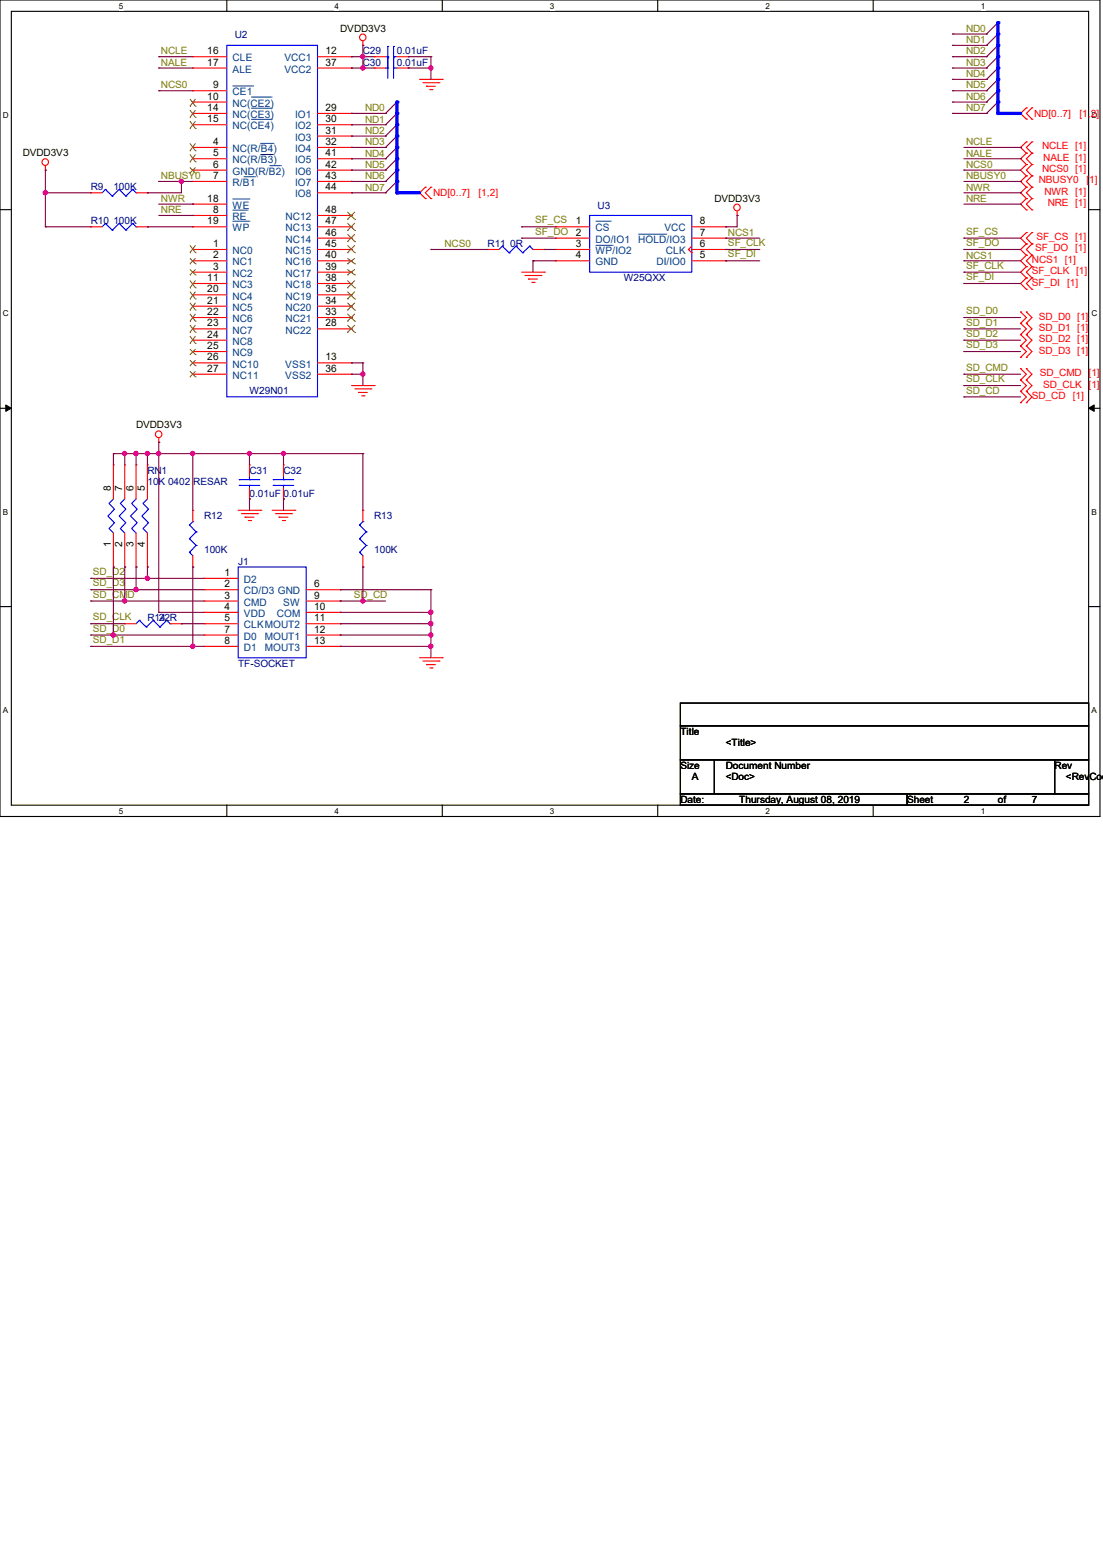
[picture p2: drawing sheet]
<svg xmlns="http://www.w3.org/2000/svg" width="210mm" height="297mm" viewBox="0 0 210 297" stroke-linecap="round" stroke-linejoin="round" font-family="sans-serif">
<path d="M0 0h209.4v155.4h-209.4zM2.2 2.2h205.1v151.1h-205.1z" fill="none" stroke="#000" stroke-width=".21"/>
<g fill="#fff">
<path d="M22.6 .3h.9v1.7h-.9z"/>
<path d="M22.6 153.5h.9v1.8h-.9z"/>
</g>
<path d="M43.2 0v2.2M43.2 153.3v2.1" fill="none" stroke="#000" stroke-width=".21"/>
<g fill="#fff">
<path d="M63.7 .3h.8v1.7h-.8z"/>
<path d="M63.7 153.5h.8v1.8h-.8z"/>
</g>
<path d="M84.2 0v2.2M84.2 153.3v2.1" fill="none" stroke="#000" stroke-width=".21"/>
<g fill="#fff">
<path d="M104.7 .3h.8v1.7h-.8z"/>
<path d="M104.7 153.5h.8v1.8h-.8z"/>
</g>
<path d="M125.2 0v2.2M125.2 153.3v2.1" fill="none" stroke="#000" stroke-width=".21"/>
<g fill="#fff">
<path d="M145.7 .3h.9v1.7h-.9z"/>
<path d="M145.7 153.5h.9v1.8h-.9z"/>
</g>
<path d="M166.2 0v2.2M166.2 153.3v2.1" fill="none" stroke="#000" stroke-width=".21"/>
<g fill="#fff">
<path d="M186.7 .3h.9v1.7h-.9z"/>
<path d="M186.7 153.5h.9v1.8h-.9z"/>
<path d="M.6 21h1.1v1.8h-1.1z"/>
<path d="M207.8 21h1.1v1.8h-1.1z"/>
<path d="M.6 58.8h1.1v1.7h-1.1z"/>
<path d="M207.8 58.8h1.1v1.7h-1.1z"/>
</g>
<path d="M0 39.9h2.2M207.3 39.9h2.1" fill="none" stroke="#000" stroke-width=".21"/>
<g fill="#fff">
<path d="M.6 96.6h1v1.7h-1z"/>
<path d="M207.8 96.6h1v1.7h-1z"/>
</g>
<path d="M0 77.7h2.2M207.3 77.7h2.1" fill="none" stroke="#000" stroke-width=".21"/>
<path d="M1.1 77.1l1.1 .6-1.1 .6zM207.3 77.7l1-.6v1.2z" fill="#000" stroke="#000" stroke-width=".19"/>
<g fill="#fff">
<path d="M.6 134.4h.9v1.7h-.9z"/>
<path d="M207.8 134.4h1v1.7h-1z"/>
</g>
<path d="M0 115.5h2.2M207.3 115.5h2.1M129.5 133.9h77.8v4.3h-77.8zM129.5 138.2h77.8v6.5h-77.8zM129.5 144.7h6.5v6.4h-6.5zM129.5 151.1h43.2v2.2h-43.2zM136 144.7h64.8v6.4h-64.8zM172.7 151.1h34.6v2.2h-34.6zM200.8 144.7h6.5v6.4h-6.5z" fill="none" stroke="#000" stroke-width=".21"/>
<g fill="none" stroke="#f00" stroke-width=".21">
<path d="M36.7 10.8h.1M36.7 13h.1M36.7 17.3h.1M36.7 19.4h.1M36.7 10.8h6.5M36.7 13h6.5M36.7 17.3h6.5M36.7 19.4h6.5M60.5 10.8h6.4M60.5 13h6.4M66.9 10.8h.1M66.9 13h.1"/>
<path d="M69.1 8.6h.1M69.1 7.8v.8M71.2 13h.1M71.2 10.8h.1M71.2 10.8h2.2M71.2 13h2.2M75.6 10.8h2.1M75.6 13h2.1M77.7 13h.1M77.7 10.8h.1M79.9 15.1h4.3M80.5 15.7h3.1"/>
<path d="M81.2 16.4h.1M81.2 16.4h1.7M81.8 17.1h.5M82.3 17.1h.1M83.6 15.7h.1M84.2 15.1h.1M8.6 32.4h.1M8.6 31.5v.9M17.3 36.7h.1M17.3 36.7h2.1M25.9 36.7h2.2M28.1 36.7h.1"/>
<path d="M36.7 21.6h.1M36.7 23.7h.1M36.7 28.1h.1M36.7 30.2h.1M36.7 32.4h.1M36.7 34.5h.1M36.7 38.9h.1M36.7 21.6h6.5M36.7 23.7h6.5M36.7 28.1h6.5M36.7 30.2h6.5M36.7 32.4h6.5"/>
<path d="M36.7 34.5h6.5M36.7 38.9h6.5M60.5 21.6h6.4M60.5 23.7h6.4M60.5 28.1h6.4M60.5 30.2h6.4M60.5 32.4h6.4M60.5 34.5h6.4M60.5 25.9h6.4M60.5 36.7h6.4M66.9 21.6h.1M66.9 23.7h.1"/>
<path d="M66.9 25.9h.1M66.9 28.1h.1M66.9 30.2h.1M66.9 32.4h.1M66.9 34.5h.1M66.9 36.7h.1M81 35.6h.1M81 37.8h.1M81 35.6l-1.1 1.1 1.1 1.1M82 37.8h.1M82 35.6h.1M82 35.6l-1 1.1 1 1.1"/>
<path d="M195.4 20.5h.1M195.4 22.7h.1M195.4 29.2h.1M195.4 27h.1M195.4 31.3h.1M195.4 33.5h.1M195.4 35.6h.1M195.4 37.8h.1M195.4 40h.1M195.4 20.5l-1.1 1.1 1.1 1.1M195.4 27l-1.1 1.1 1.1 1.1M195.4 29.2l-1.1 1 1.1 1.1"/>
<path d="M195.4 31.3l-1.1 1.1 1.1 1.1M195.4 33.5l-1.1 1 1.1 1.1M195.4 35.6l-1.1 1.1 1.1 1.1M195.4 37.8l-1.1 1.1 1.1 1.1M196.5 22.7h.1M196.5 20.5h.1M196.5 27h.1M196.5 29.2h.1M196.5 31.3h.1M196.5 33.5h.1M196.5 35.6h.1M196.5 37.8h.1"/>
<path d="M196.5 40h.1M196.5 20.5l-1.1 1.1 1.1 1.1M196.5 27l-1.1 1.1 1.1 1.1M196.5 29.2l-1.1 1 1.1 1.1M196.5 31.3l-1.1 1.1 1.1 1.1M196.5 33.5l-1.1 1 1.1 1.1M196.5 35.6l-1.1 1.1 1.1 1.1M196.5 37.8l-1.1 1.1 1.1 1.1M17.3 43.2h.1M17.3 43.2h2.1M25.9 43.2h2.2M28.1 43.2h.1"/>
<path d="M36.7 41h.1M36.7 43.2h.1M36.7 47.5h.1M36.7 49.7h.1M36.7 51.8h.1M36.7 54h.1M36.7 56.1h.1M36.7 58.3h.1M36.7 51.8h6.5M36.7 41h6.5M36.7 43.2h6.5M36.7 47.5h6.5"/>
<path d="M36.7 49.7h6.5M36.7 54h6.5M36.7 56.1h6.5M36.7 58.3h6.5M60.5 51.8h6.4M60.5 41h6.4M60.5 43.2h6.4M60.5 47.5h6.4M60.5 49.7h6.4M60.5 54h6.4M60.5 56.1h6.4M60.5 58.3h6.4"/>
<path d="M60.5 45.3h6.4M66.9 41h.1M66.9 43.2h.1M66.9 45.3h.1M66.9 47.5h.1M66.9 49.7h.1M66.9 51.8h.1M66.9 54h.1M66.9 56.1h.1M66.9 58.3h.1M92.8 47.5h.1M92.8 47.5h2.2"/>
<path d="M99.3 51.8h4.3M99.9 52.5h3.1M100.6 53.1h.1M100.6 53.1h1.7M101.3 53.8h.4M101.5 47.5h2.1M101.7 53.8h.1M103 52.5h.1M103.6 51.8h.1M103.6 47.5h.1M105.8 43.2h.1M105.8 45.3h.1"/>
<path d="M105.8 47.5h.1M105.8 49.7h.1M105.8 43.2h6.5M105.8 47.5h6.5M105.8 49.7h6.5M105.8 45.3h6.5M131.1 47.5h.1M131.1 47.5l.6 .6M131.7 48.1h.1M131.7 43.2h6.5M131.7 47.5h6.5M131.7 49.7h6.5"/>
<path d="M131.7 45.3h6.5M131.7 46.9l-.6 .6M138.2 49.7h.1M138.2 47.5h.1M138.2 45.3h.1M138.2 43.2h.1M140.3 41h.1M140.3 40.2v.8M194.3 59.4h.1M194.3 59.4l1.1 1.1-1.1 1.1M195.4 46.4h.1M195.4 44.3h.1"/>
<path d="M195.4 48.6h.1M195.4 50.8h.1M195.4 52.9h.1M195.4 55.1h.1M195.4 59.4h.1M195.4 44.3l-1.1 1 1.1 1.1M195.4 46.4l-1.1 1.1 1.1 1.1M195.4 48.6l-1.1 1.1 1.1 1.1M195.4 50.8l-1.1 1 1.1 1.1M195.4 52.9l-1.1 1.1 1.1 1.1M195.4 59.4l1.1 1.1-1.1 1.1M196.5 44.3h.1"/>
<path d="M196.5 46.4h.1M196.5 48.6h.1M196.5 50.8h.1M196.5 52.9h.1M196.5 55.1h.1M196.5 44.3l-1.1 1 1.1 1.1M196.5 46.4l-1.1 1.1 1.1 1.1M196.5 48.6l-1.1 1.1 1.1 1.1M196.5 50.8l-1.1 1 1.1 1.1M196.5 52.9l-1.1 1.1 1.1 1.1M36.7 60.5h.1M36.7 62.6h.1"/>
<path d="M36.7 64.8h.1M36.7 66.9h.1M36.7 69.1h.1M36.7 71.2h.1M36.7 60.5h6.5M36.7 62.6h6.5M36.7 64.8h6.5M36.7 66.9h6.5M36.7 69.1h6.5M36.7 71.2h6.5M60.5 60.5h6.4M60.5 62.6h6.4"/>
<path d="M60.5 69.1h6.4M60.5 71.2h6.4M66.9 60.5h.1M66.9 62.6h.1M66.9 69.1h.1M66.9 71.2h.1M66.9 73.4h4.3M67.6 74h3M68.2 74.7h.1M68.2 74.7h1.7M68.9 75.4h.4M69.3 75.4h.1"/>
<path d="M70.6 74h.1M71.2 73.4h.1M194.3 63.7h.1M194.3 65.9h.1M194.3 68h.1M194.3 70.2h.1M194.3 72.3h.1M194.3 74.5h.1M194.3 61.6h.1M194.3 76.7h.1M194.3 63.7l1.1 1.1-1.1 1.1M194.3 65.9l1.1 1-1.1 1.1"/>
<path d="M194.3 70.2l1.1 1-1.1 1.1M194.3 72.3l1.1 1.1-1.1 1.1M194.3 61.6l1.1 1-1.1 1.1M194.3 74.5l1.1 1.1-1.1 1.1M195.4 63.7h.1M195.4 65.9h.1M195.4 68h.1M195.4 70.2h.1M195.4 72.3h.1M195.4 74.5h.1M195.4 61.6h.1M195.4 76.7h.1"/>
<path d="M195.4 63.7l1.1 1.1-1.1 1.1M195.4 65.9l1.1 1-1.1 1.1M195.4 70.2l1.1 1-1.1 1.1M195.4 72.3l1.1 1.1-1.1 1.1M195.4 61.6l1.1 1-1.1 1.1M195.4 74.5l1.1 1.1-1.1 1.1M21.6 88.5h.1M21.6 88.5v6.5M23.7 88.5h.1M23.7 88.5v6.5M25.9 88.5h.1M25.9 88.5v6.5"/>
<path d="M28.1 88.5h.1M28.1 88.5v6.5M30.2 84.2h.1M30.2 83.4v.8M36.7 97.2h.1M36.7 97.2v2.1M45.3 97.2h4.4M46 97.8h3M46.7 98.5h.1M46.7 98.5h1.6M47.3 99.1h.4M47.5 95h.1"/>
<path d="M47.5 88.5h.1M47.5 88.5v2.2M47.5 92.8v2.2M47.7 99.1h.1M49 97.8h.1M49.7 97.2h.1M51.8 97.2h4.3M52.5 97.8h3M53.1 98.5h.1M53.1 98.5h1.7M53.8 99.1h.4M54 95h.1"/>
<path d="M54 88.5h.1M54 88.5v2.2M54 92.8v2.2M54.2 99.1h.1M55.5 97.8h.1M56.1 97.2h.1M69.1 97.2h.1M69.1 97.2v2.1M21.6 107.9h.1M21.6 101.5v6.4M23.7 107.9h.1M23.7 118.7h.1"/>
<path d="M23.7 101.5v6.4M23.7 118.7h2.2M25.9 107.9h.1M25.9 101.5v6.4M28.1 107.9h.1M28.1 101.5v6.4M32.4 118.7h2.1M34.5 118.7h.1M36.7 107.9h.1M36.7 105.8v2.1M38.9 110.1h.1M38.9 112.3h.1"/>
<path d="M38.9 114.4h.1M38.9 116.6h.1M38.9 118.7h.1M38.9 118.7h6.4M38.9 110.1h6.4M38.9 112.3h6.4M38.9 114.4h6.4M38.9 116.6h6.4M58.3 118.7h6.5M58.3 112.3h6.5M58.3 114.4h6.5M58.3 116.6h6.5"/>
<path d="M64.8 112.3h.1M64.8 114.4h.1M64.8 116.6h.1M64.8 118.7h.1M69.1 107.9h.1M69.1 105.8v2.1M38.9 120.9h.1M38.9 123.1h.1M38.9 120.9h6.4M38.9 123.1h6.4M58.3 120.9h6.5M58.3 123.1h6.5"/>
<path d="M64.8 120.9h.1M64.8 123.1h.1M79.9 125.2h4.3M80.5 125.9h3.1M81.2 126.5h.1M81.2 126.5h1.7M81.8 127.2h.5M82.3 127.2h.1M83.6 125.9h.1M84.2 125.2h.1"/>
<circle cx="69.1" cy="7.1" r=".62"/>
<circle cx="8.6" cy="30.9" r=".62"/>
<circle cx="140.3" cy="39.5" r=".62"/>
<circle cx="30.2" cy="82.7" r=".62"/>
</g>
<g fill="none" stroke="#800040" stroke-width=".21">
<path d="M30.2 10.8h.1M30.2 13h.1M30.2 17.3h.1M30.2 10.8h6.5M30.2 13h6.5M30.2 17.3h6.5M66.9 10.8h.1M66.9 13h.1M66.9 10.8h4.3M66.9 13h4.3M69.1 8.6h.1M69.1 10.8h.1"/>
<path d="M69.1 13h.1M69.1 8.6v4.4M75.6 19.4l-2.2 2.2M77.7 10.8h.1M77.7 13h.1M77.7 10.8h4.3M77.7 13h4.3M82 10.8h.1M82 13h.1M82 10.8v4.3M187.8 6.5h.1M187.8 8.6h.1"/>
<path d="M187.8 10.8h.1M187.8 13h.1M187.8 15.1h.1M187.8 17.3h.1M187.8 19.4h.1M190 4.3l-2.2 2.2M190 6.5l-2.2 2.1M190 8.6l-2.2 2.2M190 10.8l-2.2 2.2M190 13l-2.2 2.1M190 15.1l-2.2 2.2M190 17.3l-2.2 2.1"/>
<path d="M190 19.4l-2.2 2.2M8.6 32.4h.1M8.6 36.7h.1M8.6 32.4v10.8M8.6 36.7h8.7M28.1 36.7h.1M30.2 34.5h.1M30.2 34.5h6.5M30.2 38.9h6.5M34.5 34.5h.1M34.5 34.5v2.2h-6.4M36.7 38.9h.1"/>
<path d="M73.4 21.6h.1M73.4 23.7h.1M73.4 25.9h.1M73.4 28.1h.1M73.4 30.2h.1M73.4 32.4h.1M73.4 34.5h.1M73.4 36.7h.1M75.6 21.6l-2.2 2.1M75.6 23.7l-2.2 2.2M75.6 25.9l-2.2 2.2M75.6 28.1l-2.2 2.1"/>
<path d="M75.6 30.2l-2.2 2.2M75.6 32.4l-2.2 2.1M75.6 34.5l-2.2 2.2M187.8 21.6h.1M8.6 43.2h.1M8.6 43.2h8.7M28.1 43.2h.1M28.1 43.2h8.6M30.2 41h6.5M36.7 41h.1"/>
</g>
<g fill="none" stroke="#00f" stroke-width=".21">
<path d="M43.2 8.6h17.3v67h-17.3zM73.4 13h.4M73.4 10.8h.4M73.8 13h.1M73.8 11h.1M73.8 10.8h.1M73.8 8.8h.1M73.8 8.8v6.1M74.9 11h.1M74.9 13h.1M74.9 8.8h.1M74.9 10.8h.1"/>
<path d="M74.9 13h.7M74.9 8.8v6.1M74.9 10.8h.7M20.1 36.1h.1M20.1 36.1l-.7 .6M20.1 36.1l1.3 1.2M21.4 37.3h.1M22.7 36.1h.1M22.7 36.1l-1.3 1.2M22.7 36.1l1.3 1.2M24 37.3h.1M25.3 36.1h.1"/>
<path d="M25.3 36.1l-1.3 1.2M25.3 36.1l.6 .6M25.9 36.7h.1M20.1 42.5h.1M20.1 42.5l-.7 .7M20.1 42.5l1.3 1.3M21.4 43.8h.1M22.7 42.5h.1M22.7 42.5l-1.3 1.3M22.7 42.5l1.3 1.3M24 43.8h.1M25.3 42.5h.1"/>
<path d="M25.3 42.5l-1.3 1.3M25.3 42.5l.6 .7M25.9 43.2h.1M95.6 46.9h.1M95.6 46.9l-.6 .6M95.6 46.9l1.3 1.2M96.9 48.1h.1M98.3 46.9h.1M98.3 46.9l-1.4 1.2M98.3 46.9l1.2 1.2M99.5 48.1h.1M100.8 46.9h.1"/>
<path d="M100.8 46.9l-1.3 1.2M100.8 46.9l.7 .6M101.5 47.5h.1M112.3 41h19.4v10.8h-19.4zM21.6 95l-.9 .8 1.1 1.1-1.3 1.4 1.3 1.2-1.1 1.1 .9 .9M23.7 95l-.8 .8 1.1 1.1-1.3 1.4 1.3 1.2-1.1 1.1 .8 .9M25.9 95l-.8 .8 1 1.1-1.3 1.4 1.3 1.2-1 1.1 .8 .9M28.1 95l-.9 .8 1.1 1.1-1.3 1.4 1.3 1.2-1.1 1.1 .9 .9M36.1 99.9h.1M36.1 99.9l1.2 1.4M36.7 99.3h.1M36.7 99.3l-.6 .6"/>
<path d="M45.6 91.3h.1M45.6 92.4h.1M45.6 91.3h3.8M45.6 92.4h3.8M47.5 92.4h.1M47.5 91.3h.1M47.5 90.7v.6M47.5 92.4v.4M52 91.3h.1M52 92.4h.1M52 91.3h3.9M52 92.4h3.9"/>
<path d="M54 92.4h.1M54 91.3h.1M54 90.7v.6M54 92.4v.4M68.5 99.9h.1M68.5 99.9l1.2 1.4M69.1 99.3h.1M69.1 99.3l-.6 .6M26.5 118.1h.1M26.5 118.1l-.6 .6M26.5 118.1l1.4 1.3M27.9 119.4h.1"/>
<path d="M29.2 118.1h.1M29.2 118.1l-1.3 1.3M29.2 118.1l1.2 1.3M30.4 119.4h.1M31.7 118.1h.1M31.7 118.1l-1.3 1.3M31.7 118.1l.7 .6M32.4 118.7h.1M36.1 105.2h.1M36.1 102.6h.1M36.1 105.2l.6 .6M36.1 102.6l1.2 1.2"/>
<path d="M37.3 103.8h.1M37.3 101.3h.1M37.3 103.8l-1.2 1.4M37.3 101.3l-1.2 1.3M45.3 107.9h13v17.3h-13zM68.5 105.2h.1M68.5 102.6h.1M68.5 105.2l.6 .6M68.5 102.6l1.2 1.2M69.7 103.8h.1M69.7 101.3h.1M69.7 103.8l-1.2 1.4"/>
<path d="M69.7 101.3l-1.2 1.3"/>
</g>
<g fill="none" stroke="#004080" stroke-width=".19">
<path d="M44.3 16.4h3.9M47.8 18.5h3.9M48.2 16.4h.1M51.7 18.5h.1M44.3 37.9h3.1M46.4 33.7h2.1M47.4 37.9h.1M47.8 20.6h3.9M47.8 22.7h3.9M48.5 33.7h.1M49.6 27.3h2.4M49.6 29.4h2.4"/>
<path d="M51.3 31.5h2.1M51.7 20.6h.1M51.7 22.7h.1M52 27.3h.1M52 29.4h.1M53.4 31.5h.1M44.3 40h2.8M44.3 42.1h3.1M47.1 40h.1M47.4 42.1h.1M113.4 42.1h2.8M113.4 46.7h3.2"/>
<path d="M116.2 42.1h.1M116.6 46.7h.1M121.5 44.6h5.3M126.8 44.6h.1"/>
</g>
<g fill="none" stroke="#804000" stroke-width=".19">
<path d="M36.2 18.8l1 1.4M37.2 18.8l-1 1.4M36.2 20.2h.1M36.2 22.4h.1M36.2 24.5h.1M36.2 28.7h.1M36.2 30.8h.1M36.2 32.9h.1M36.2 21l1 1.4M36.2 23.1l1 1.4M36.2 27.3l1 1.4M36.2 29.4l1 1.4"/>
<path d="M36.2 31.9l1 1M37.2 20.2h.1M37.2 22.4h.1M37.2 24.5h.1M37.2 28.7h.1M37.2 30.8h.1M37.2 32.9h.1M37.2 21l-1 1.4M37.2 23.1l-1 1.4M37.2 27.3l-1 1.4M37.2 29.4l-1 1.4M37.2 31.9l-1 1"/>
<path d="M36.2 48.1h.1M36.2 50.2h.1M36.2 52.3h.1M36.2 54.8h.1M36.2 56.9h.1M36.2 59.1h.1M36.2 46.7l1 1.4M36.2 49.2l1 1M36.2 51.3l1 1M36.2 53.4l1 1.4M36.2 55.5l1 1.4M36.2 57.6l1 1.5"/>
<path d="M36.2 59.8l1 1.4M37.2 48.1h.1M37.2 50.2h.1M37.2 52.3h.1M37.2 54.8h.1M37.2 56.9h.1M37.2 59.1h.1M37.2 46.7l-1 1.4M37.2 49.2l-1 1M37.2 51.3l-1 1M37.2 53.4l-1 1.4M37.2 55.5l-1 1.4"/>
<path d="M37.2 57.6l-1 1.5M37.2 59.8l-1 1.4M66.1 41.8h.1M66.1 43.9h.1M66.1 46h.1M66.1 48.1h.1M66.1 50.2h.1M66.1 52.3h.1M66.1 54.8h.1M66.1 56.9h.1M66.1 59.1h.1M66.1 40.4l1.5 1.4"/>
<path d="M66.1 42.5l1.5 1.4M66.1 44.6l1.5 1.4M66.1 46.7l1.5 1.4M66.1 49.2l1.5 1M66.1 51.3l1.5 1M66.1 53.4l1.5 1.4M66.1 55.5l1.5 1.4M66.1 57.6l1.5 1.5M66.1 59.8l1.5 1.4M67.6 41.8h.1M67.6 43.9h.1M67.6 46h.1"/>
<path d="M67.6 48.1h.1M67.6 50.2h.1M67.6 52.3h.1M67.6 54.8h.1M67.6 56.9h.1M67.6 59.1h.1M67.6 40.4l-1.5 1.4M67.6 42.5l-1.5 1.4M67.6 44.6l-1.5 1.4M67.6 46.7l-1.5 1.4M67.6 49.2l-1.5 1M67.6 51.3l-1.5 1"/>
<path d="M67.6 53.4l-1.5 1.4M67.6 55.5l-1.5 1.4M67.6 57.6l-1.5 1.5M67.6 59.8l-1.5 1.4M36.2 61.2h.1M36.2 63.3h.1M36.2 65.4h.1M36.2 67.5h.1M36.2 69.6h.1M36.2 71.8h.1M36.2 61.9l1 1.4M36.2 64l1 1.4"/>
<path d="M36.2 66.5l1 1M36.2 68.6l1 1M36.2 70.7l1 1.1M37.2 61.2h.1M37.2 63.3h.1M37.2 65.4h.1M37.2 67.5h.1M37.2 69.6h.1M37.2 71.8h.1M37.2 61.9l-1 1.4M37.2 64l-1 1.4M37.2 66.5l-1 1"/>
<path d="M37.2 68.6l-1 1M37.2 70.7l-1 1.1M66.1 61.2h.1M66.1 63.3h.1M66.1 61.9l1.5 1.4M67.6 61.2h.1M67.6 63.3h.1M67.6 61.9l-1.5 1.4"/>
</g>
<g fill="#f0f" stroke="#f0f" stroke-width=".21">
<circle cx="34.5" cy="34.5" r=".4"/>
<circle cx="8.6" cy="36.7" r=".4"/>
<circle cx="69.1" cy="10.8" r=".4"/>
<circle cx="69.1" cy="12.9" r=".4"/>
<circle cx="82" cy="12.9" r=".4"/>
</g>
<path d="M75.6 19.4v2.2" fill="none" stroke="#00f" stroke-width=".63"/>
<circle cx="75.6" cy="19.4" r=".32" fill="#00f"/>
<path d="M75.6 36.7h4.3" fill="none" stroke="#00f" stroke-width=".63"/>
<circle cx="75.6" cy="36.7" r=".32" fill="#00f"/>
<g fill="none" stroke="#800040" stroke-width=".21">
<path d="M66.9 21.6h.1M66.9 23.7h.1M66.9 25.9h.1M66.9 28.1h.1M66.9 30.2h.1M66.9 32.4h.1M66.9 34.5h.1M66.9 36.7h.1M66.9 21.6h6.5M66.9 23.7h6.5M66.9 25.9h6.5M66.9 28.1h6.5"/>
<path d="M66.9 30.2h6.5M66.9 32.4h6.5M66.9 34.5h6.5M66.9 36.7h6.5"/>
</g>
<path d="M75.6 21.6v2.1" fill="none" stroke="#00f" stroke-width=".63"/>
<circle cx="75.6" cy="21.6" r=".32" fill="#00f"/>
<path d="M75.6 23.7v2.2" fill="none" stroke="#00f" stroke-width=".63"/>
<circle cx="75.6" cy="23.7" r=".32" fill="#00f"/>
<path d="M75.6 25.9v2.2" fill="none" stroke="#00f" stroke-width=".63"/>
<circle cx="75.6" cy="25.9" r=".32" fill="#00f"/>
<path d="M75.6 28.1v2.1" fill="none" stroke="#00f" stroke-width=".63"/>
<circle cx="75.6" cy="28.1" r=".32" fill="#00f"/>
<path d="M75.6 30.2v2.2" fill="none" stroke="#00f" stroke-width=".63"/>
<circle cx="75.6" cy="30.2" r=".32" fill="#00f"/>
<path d="M75.6 32.4v2.1" fill="none" stroke="#00f" stroke-width=".63"/>
<circle cx="75.6" cy="32.4" r=".32" fill="#00f"/>
<path d="M75.6 34.5v2.2" fill="none" stroke="#00f" stroke-width=".63"/>
<circle cx="75.6" cy="34.5" r=".32" fill="#00f"/>
<g fill="none" stroke="#800040" stroke-width=".21">
<path d="M82 47.5h.1M82 47.5h10.8M99.3 43.2h.1M99.3 45.3h.1M99.3 43.2h6.5M99.3 45.3h6.5M101.5 49.7h.1M101.5 49.7h4.3M101.5 49.7v2.1M103.6 47.5h.1M103.6 47.5h2.2M138.2 45.3h.1"/>
<path d="M138.2 47.5h.1M138.2 49.7h.1M138.2 43.2h.1M138.2 47.5h6.5M138.2 45.3h6.5M138.2 49.7h6.5M140.3 41h.1M140.3 41v2.2h-2.1M66.9 71.2h.1M66.9 69.1h.1M66.9 71.2h2.2M66.9 69.1h2.2"/>
<path d="M69.1 69.1h.1M69.1 71.2h.1M69.1 69.1v4.3M21.6 86.4h.1M21.6 86.4v2.1M21.6 86.4h47.5M23.7 86.4h.1M23.7 86.4v2.1M25.9 86.4h.1M25.9 86.4v2.1M28.1 86.4h.1M28.1 86.4v2.1"/>
<path d="M30.2 84.2h.1M30.2 86.4h.1M30.2 84.2v32.4M36.7 86.4h.1M36.7 86.4v10.8M47.5 86.4h.1M47.5 95h.1M47.5 86.4v2.1M47.5 95v2.2M54 86.4h.1M54 95h.1M54 86.4v2.1"/>
<path d="M54 95v2.2M69.1 86.4h.1M69.1 86.4v10.8M17.3 110.1h.1M17.3 112.3h.1M17.3 114.4h.1M17.3 118.7h.1M17.3 110.1h21.6M17.3 112.3h21.6M17.3 114.4h21.6M17.3 118.7h6.4M21.6 107.9h.1"/>
<path d="M21.6 107.9v13M23.7 107.9h.1M23.7 114.4h.1M23.7 107.9v6.5M25.9 107.9h.1M25.9 112.3h.1M25.9 107.9v4.4M28.1 107.9h.1M28.1 110.1h.1M28.1 107.9v2.2M30.2 116.6h.1M30.2 116.6h8.7"/>
<path d="M34.5 118.7h.1M34.5 118.7h4.4M36.7 107.9h.1M36.7 107.9v15.2M64.8 114.4h.1M64.8 112.3h.1M64.8 118.7h.1M64.8 116.6h.1M64.8 112.3h17.2M64.8 114.4h8.6M64.8 118.7h17.2M64.8 116.6h17.2"/>
<path d="M69.1 107.9h.1M69.1 114.4h.1M69.1 107.9v6.5M82 112.3h.1M82 116.6h.1M82 118.7h.1M82 112.3v12.9M17.3 120.9h.1M17.3 123.1h.1M17.3 120.9h21.6M17.3 123.1h21.6M21.6 120.9h.1"/>
<path d="M36.7 123.1h.1M64.8 120.9h.1M64.8 123.1h.1M64.8 120.9h17.2M64.8 123.1h17.2M82 120.9h.1M82 123.1h.1"/>
</g>
<g fill="#f0f" stroke="#f0f" stroke-width=".21">
<circle cx="69.1" cy="71.2" r=".4"/>
<circle cx="28" cy="110.1" r=".4"/>
<circle cx="25.9" cy="112.2" r=".4"/>
<circle cx="23.7" cy="114.4" r=".4"/>
<circle cx="21.6" cy="120.9" r=".4"/>
<circle cx="36.7" cy="123" r=".4"/>
<circle cx="23.7" cy="86.3" r=".4"/>
<circle cx="25.9" cy="86.3" r=".4"/>
<circle cx="30.2" cy="86.3" r=".4"/>
<circle cx="28" cy="86.3" r=".4"/>
<circle cx="36.7" cy="86.3" r=".4"/>
<circle cx="69.1" cy="114.4" r=".4"/>
<circle cx="82" cy="118.7" r=".4"/>
<circle cx="82" cy="116.6" r=".4"/>
<circle cx="82" cy="120.9" r=".4"/>
<circle cx="82" cy="123" r=".4"/>
<circle cx="47.5" cy="86.3" r=".4"/>
<circle cx="54" cy="86.3" r=".4"/>
</g>
<path d="M190 4.3v2.2" fill="none" stroke="#00f" stroke-width=".63"/>
<circle cx="190" cy="4.3" r=".32" fill="#00f"/>
<path d="M181.4 6.5h.1M181.4 6.5h6.4" fill="none" stroke="#800040" stroke-width=".21"/>
<path d="M190 6.5v2.1" fill="none" stroke="#00f" stroke-width=".63"/>
<circle cx="190" cy="6.5" r=".32" fill="#00f"/>
<path d="M181.4 8.6h.1M181.4 8.6h6.4" fill="none" stroke="#800040" stroke-width=".21"/>
<path d="M190 8.6v2.2" fill="none" stroke="#00f" stroke-width=".63"/>
<circle cx="190" cy="8.6" r=".32" fill="#00f"/>
<path d="M181.4 10.8h.1M181.4 10.8h6.4" fill="none" stroke="#800040" stroke-width=".21"/>
<path d="M190 10.8v2.2" fill="none" stroke="#00f" stroke-width=".63"/>
<circle cx="190" cy="10.8" r=".32" fill="#00f"/>
<path d="M181.4 13h.1M181.4 13h6.4" fill="none" stroke="#800040" stroke-width=".21"/>
<path d="M190 13v2.1" fill="none" stroke="#00f" stroke-width=".63"/>
<circle cx="190" cy="13" r=".32" fill="#00f"/>
<path d="M181.4 15.1h.1M181.4 15.1h6.4" fill="none" stroke="#800040" stroke-width=".21"/>
<path d="M190 15.1v2.2" fill="none" stroke="#00f" stroke-width=".63"/>
<circle cx="190" cy="15.1" r=".32" fill="#00f"/>
<path d="M181.4 17.3h.1M181.4 17.3h6.4" fill="none" stroke="#800040" stroke-width=".21"/>
<path d="M190 17.3v2.1" fill="none" stroke="#00f" stroke-width=".63"/>
<circle cx="190" cy="17.3" r=".32" fill="#00f"/>
<path d="M181.4 19.4h.1M181.4 19.4h6.4" fill="none" stroke="#800040" stroke-width=".21"/>
<path d="M190 19.4v2.2" fill="none" stroke="#00f" stroke-width=".63"/>
<circle cx="190" cy="19.4" r=".32" fill="#00f"/>
<path d="M181.4 21.6h.1M181.4 21.6h6.4" fill="none" stroke="#800040" stroke-width=".21"/>
<path d="M190 21.6h4.3" fill="none" stroke="#00f" stroke-width=".63"/>
<circle cx="190" cy="21.6" r=".32" fill="#00f"/>
<g fill="none" stroke="#800040" stroke-width=".21">
<path d="M183.5 32.4h.1M183.5 28.1h10.8M183.5 30.2h10.8M183.5 32.4h10.8M183.5 34.5h10.8M183.5 36.7h10.8M183.5 38.9h10.8M194.3 28.1h.1M194.3 30.2h.1M194.3 34.5h.1M194.3 36.7h.1M194.3 38.9h.1"/>
<path d="M183.5 45.3h.1M183.5 47.5h.1M183.5 49.7h.1M183.5 51.8h.1M183.5 54h.1M183.5 45.3h10.8M183.5 47.5h10.8M183.5 49.7h10.8M183.5 51.8h10.8M183.5 54h10.8M183.5 60.5h.1M183.5 62.6h.1"/>
<path d="M183.5 64.8h.1M183.5 66.9h.1M183.5 71.2h.1M183.5 73.4h.1M183.5 75.6h.1M183.5 60.5h10.8M183.5 62.6h10.8M183.5 64.8h10.8M183.5 66.9h10.8M183.5 71.2h10.8M183.5 73.4h10.8M183.5 75.6h10.8"/>
</g>
<g fill="#f0f" stroke="#f0f" stroke-width=".21">
<circle cx="34.5" cy="34.5" r=".4"/>
<circle cx="8.6" cy="36.7" r=".4"/>
<circle cx="69.1" cy="10.8" r=".4"/>
<circle cx="69.1" cy="12.9" r=".4"/>
<circle cx="82" cy="12.9" r=".4"/>
<circle cx="69.1" cy="71.2" r=".4"/>
<circle cx="28" cy="110.1" r=".4"/>
<circle cx="25.9" cy="112.2" r=".4"/>
<circle cx="23.7" cy="114.4" r=".4"/>
<circle cx="21.6" cy="120.9" r=".4"/>
<circle cx="36.7" cy="123" r=".4"/>
<circle cx="23.7" cy="86.3" r=".4"/>
<circle cx="25.9" cy="86.3" r=".4"/>
<circle cx="30.2" cy="86.3" r=".4"/>
<circle cx="28" cy="86.3" r=".4"/>
<circle cx="36.7" cy="86.3" r=".4"/>
<circle cx="69.1" cy="114.4" r=".4"/>
<circle cx="82" cy="118.7" r=".4"/>
<circle cx="82" cy="116.6" r=".4"/>
<circle cx="82" cy="120.9" r=".4"/>
<circle cx="82" cy="123" r=".4"/>
<circle cx="47.5" cy="86.3" r=".4"/>
<circle cx="54" cy="86.3" r=".4"/>
</g>
<g font-size="1.9" fill="#808000">
<text x="30.6" y="10.4">NCLE</text>
<text x="183.9" y="6.1">ND0</text>
<text x="183.9" y="8.2">ND1</text>
<text x="183.9" y="10.4">ND2</text>
<text x="30.6" y="12.5">NALE</text>
<text x="30.6" y="16.8">NCS0</text>
<text x="183.9" y="12.5">ND3</text>
<text x="183.9" y="14.7">ND4</text>
<text x="183.9" y="16.8">ND5</text>
<text x="69.5" y="21.2">ND0</text>
<text x="69.5" y="23.3">ND1</text>
<text x="183.9" y="19">ND6</text>
<text x="183.9" y="21.2">ND7</text>
<text x="69.5" y="25.5">ND2</text>
<text x="69.5" y="27.6">ND3</text>
<text x="69.5" y="29.8">ND4</text>
<text x="183.9" y="27.6">NCLE</text>
<text x="183.9" y="29.8">NALE</text>
<text x="30.6" y="34.1">NBUSY0</text>
<text x="69.5" y="32">ND5</text>
<text x="69.5" y="34.1">ND6</text>
<text x="183.9" y="32">NCS0</text>
<text x="183.9" y="34.1">NBUSY0</text>
<text x="30.6" y="38.4">NWR</text>
<text x="30.6" y="40.6">NRE</text>
<text x="69.5" y="36.3">ND7</text>
<text x="183.9" y="36.3">NWR</text>
<text x="183.9" y="38.4">NRE</text>
<text x="84.6" y="47.1">NCS0</text>
<text x="101.9" y="42.5">SF_CS</text>
<text x="101.9" y="44.7">SF_DO</text>
<text x="138.6" y="44.9">NCS1</text>
<text x="138.6" y="46.9">SF_CLK</text>
<text x="183.9" y="44.7">SF_CS</text>
<text x="183.9" y="46.9">SF_DO</text>
<text x="138.6" y="49">SF_DI</text>
<text x="183.9" y="49.2">NCS1</text>
<text x="183.9" y="51.2">SF_CLK</text>
<text x="183.9" y="53.3">SF_DI</text>
<text x="183.9" y="59.8">SD_D0</text>
<text x="183.9" y="62">SD_D1</text>
<text x="183.9" y="64.1">SD_D2</text>
<text x="183.9" y="66.3">SD_D3</text>
<text x="183.9" y="70.6">SD_CMD</text>
<text x="183.9" y="72.8">SD_CLK</text>
<text x="183.9" y="74.9">SD_CD</text>
<text x="17.7" y="109.5">SD_D2</text>
<text x="17.7" y="111.6">SD_D3</text>
<text x="17.7" y="113.8">SD_CMD</text>
<text x="67.4" y="113.8">SD_CD</text>
<text x="17.7" y="118.1">SD_CLK</text>
<text x="17.7" y="120.3">SD_D0</text>
<text x="17.7" y="122.4">SD_D1</text>
</g>
<g font-size="1.9">
<text x="39.5" y="10.3">16</text>
<text x="62" y="10.3">12</text>
<text x="64.8" y="6">DVDD3V3</text>
<text x="39.5" y="12.5">17</text>
<text x="40.6" y="16.8">9</text>
<text x="62" y="12.5">37</text>
<text x="39.5" y="19">10</text>
<text x="39.5" y="21.1">14</text>
<text x="39.5" y="23.3">15</text>
<text x="62" y="21.1">29</text>
<text x="62" y="23.3">30</text>
<text x="4.3" y="29.8">DVDD3V3</text>
<text x="40.6" y="27.6">4</text>
<text x="40.6" y="29.8">5</text>
<text x="62" y="25.4">31</text>
<text x="62" y="27.6">32</text>
<text x="62" y="29.8">41</text>
<text x="40.6" y="31.9">6</text>
<text x="40.6" y="34.1">7</text>
<text x="62" y="31.9">42</text>
<text x="62" y="34.1">43</text>
<text x="39.5" y="38.4">18</text>
<text x="40.6" y="40.6">8</text>
<text x="62" y="36.2">44</text>
<text x="62" y="40.6">48</text>
<text x="136" y="38.4">DVDD3V3</text>
<text x="39.5" y="42.7">19</text>
<text x="40.6" y="47">1</text>
<text x="62" y="42.7">47</text>
<text x="62" y="44.9">46</text>
<text x="62" y="47">45</text>
<text x="109.6" y="42.7">1</text>
<text x="109.6" y="44.9">2</text>
<text x="109.6" y="47">3</text>
<text x="133.2" y="47">6</text>
<text x="133.2" y="44.9">7</text>
<text x="133.2" y="42.7">8</text>
<text x="39.5" y="53.5">11</text>
<text x="40.6" y="49.2">2</text>
<text x="40.6" y="51.3">3</text>
<text x="62" y="49.2">40</text>
<text x="62" y="51.3">39</text>
<text x="62" y="53.5">38</text>
<text x="109.6" y="49.2">4</text>
<text x="133.2" y="49.2">5</text>
<text x="39.5" y="55.7">20</text>
<text x="39.5" y="57.8">21</text>
<text x="39.5" y="60">22</text>
<text x="62" y="55.7">35</text>
<text x="62" y="57.8">34</text>
<text x="62" y="60">33</text>
<text x="39.5" y="62.1">23</text>
<text x="39.5" y="64.3">24</text>
<text x="62" y="62.1">28</text>
<text x="39.5" y="66.5">25</text>
<text x="39.5" y="68.6">26</text>
<text x="39.5" y="70.8">27</text>
<text x="62" y="68.6">13</text>
<text x="62" y="70.8">36</text>
<text x="25.9" y="81.6">DVDD3V3</text>
<text x="21.1" y="93.5" transform="rotate(-90 21.1 93.5)">8</text>
<text x="23.3" y="93.5" transform="rotate(-90 23.3 93.5)">7</text>
<text x="25.4" y="93.5" transform="rotate(-90 25.4 93.5)">6</text>
<text x="27.6" y="93.5" transform="rotate(-90 27.6 93.5)">5</text>
<text x="21.1" y="104.1" transform="rotate(-90 21.1 104.1)">1</text>
<text x="23.3" y="104.1" transform="rotate(-90 23.3 104.1)">2</text>
<text x="25.4" y="104.1" transform="rotate(-90 25.4 104.1)">3</text>
<text x="27.6" y="104.1" transform="rotate(-90 27.6 104.1)">4</text>
<text x="42.7" y="109.6">1</text>
<text x="42.7" y="111.8">2</text>
<text x="42.7" y="114">3</text>
<text x="59.8" y="111.8">6</text>
<text x="59.8" y="114">9</text>
<text x="42.7" y="116.1">4</text>
<text x="42.7" y="118.3">5</text>
<text x="59.8" y="116.1">10</text>
<text x="59.8" y="118.3">11</text>
<text x="42.7" y="120.4">7</text>
<text x="42.7" y="122.6">8</text>
<text x="59.8" y="120.4">12</text>
<text x="59.8" y="122.6">13</text>
<text x="129.5" y="139.9">Title</text>
<text x="138.2" y="142">&lt;Title&gt;</text>
<text x="129.5" y="146.3">Size</text>
<text x="131.7" y="148.5">A</text>
<text x="138.2" y="146.3">Document Number</text>
<text x="138.2" y="148.5">&lt;Doc&gt;</text>
<text x="200.8" y="146.3">Rev</text>
<text x="202.9" y="148.5">&lt;RevCode</text>
<text x="129.5" y="152.8">Date:</text>
<text x="140.8" y="152.8">Thursday, August 08, 2019</text>
<text x="172.7" y="152.8">Sheet</text>
<text x="183.5" y="152.8">2</text>
<text x="190" y="152.8">of</text>
<text x="196.5" y="152.8">7</text>
</g>
<g font-size="1.9" fill="#004080">
<text x="44.3" y="11.7">CLE</text>
<text x="54.1" y="11.7">VCC1</text>
<text x="44.3" y="13.8">ALE</text>
<text x="54.1" y="13.8">VCC2</text>
<text x="44.3" y="18.2">CE1</text>
<text x="44.3" y="20.3">NC(CE2)</text>
<text x="44.3" y="22.5">NC(CE3)</text>
<text x="56.2" y="22.5">IO1</text>
<text x="44.3" y="24.6">NC(CE4)</text>
<text x="44.3" y="29">NC(R/B4)</text>
<text x="56.2" y="24.6">IO2</text>
<text x="56.2" y="26.8">IO3</text>
<text x="56.2" y="29">IO4</text>
<text x="44.3" y="31.1">NC(R/B3)</text>
<text x="44.3" y="33.3">GND(R/B2)</text>
<text x="44.3" y="35.4">R/B1</text>
<text x="56.2" y="31.1">IO5</text>
<text x="56.2" y="33.3">IO6</text>
<text x="56.2" y="35.4">IO7</text>
<text x="44.3" y="39.8">WE</text>
<text x="44.3" y="41.9">RE</text>
<text x="54.4" y="41.9">NC12</text>
<text x="56.2" y="37.6">IO8</text>
<text x="44.3" y="44.1">WP</text>
<text x="54.4" y="44.1">NC13</text>
<text x="54.4" y="46.2">NC14</text>
<text x="113.4" y="44.1">CS</text>
<text x="113.4" y="46.2">DO/IO1</text>
<text x="121.5" y="46.2">HOLD/IO3</text>
<text x="126.5" y="44.1">VCC</text>
<text x="44.3" y="48.4">NC0</text>
<text x="44.3" y="50.5">NC1</text>
<text x="44.3" y="52.7">NC2</text>
<text x="54.4" y="48.4">NC15</text>
<text x="54.4" y="50.5">NC16</text>
<text x="54.4" y="52.7">NC17</text>
<text x="113.4" y="48.4">WP/IO2</text>
<text x="113.4" y="50.5">GND</text>
<text x="125" y="50.5">DI/IO0</text>
<text x="126.8" y="48.4">CLK</text>
<text x="44.3" y="54.9">NC3</text>
<text x="44.3" y="57">NC4</text>
<text x="44.3" y="59.2">NC5</text>
<text x="54.4" y="54.9">NC18</text>
<text x="54.4" y="57">NC19</text>
<text x="54.4" y="59.2">NC20</text>
<text x="44.3" y="61.3">NC6</text>
<text x="44.3" y="63.5">NC7</text>
<text x="44.3" y="65.7">NC8</text>
<text x="54.4" y="61.3">NC21</text>
<text x="54.4" y="63.5">NC22</text>
<text x="44.3" y="67.8">NC9</text>
<text x="44.3" y="70">NC10</text>
<text x="54.3" y="70">VSS1</text>
<text x="44.3" y="72.1">NC11</text>
<text x="54.3" y="72.1">VSS2</text>
<text x="46.4" y="111">D2</text>
<text x="46.4" y="113.2">CD/D3 GND</text>
<text x="46.4" y="115.3">CMD</text>
<text x="46.4" y="117.5">VDD</text>
<text x="46.4" y="119.6">CLKMOUT2</text>
<text x="52.7" y="117.5">COM</text>
<text x="53.9" y="115.3">SW</text>
<text x="46.4" y="121.8">D0</text>
<text x="46.4" y="124">D1</text>
<text x="50.4" y="121.8">MOUT1</text>
<text x="50.4" y="124">MOUT3</text>
</g>
<g font-size="1.9" fill="#000080">
<text x="44.7" y="7.3">U2</text>
<text x="69.1" y="10.3">C29</text>
<text x="75.6" y="10.3">0.01uF</text>
<text x="69.1" y="12.5">C30</text>
<text x="75.6" y="12.5">0.01uF</text>
<text x="17.3" y="36.2">R9</text>
<text x="21.6" y="36.2">100K</text>
<text x="113.8" y="39.7">U3</text>
<text x="17.3" y="42.7">R10</text>
<text x="21.6" y="42.7">100K</text>
<text x="92.8" y="47">R11</text>
<text x="97.2" y="47">0R</text>
<text x="118.7" y="53.5">W25QXX</text>
<text x="47.5" y="75.1">W29N01</text>
<text x="28.1" y="90.2">RN1</text>
<text x="28.1" y="92.4">10K 0402 RESAR</text>
<text x="47.5" y="90.2">C31</text>
<text x="47.5" y="94.5">0.01uF 0.01uF</text>
<text x="54" y="90.2">C32</text>
<text x="38.9" y="98.8">R12</text>
<text x="71.2" y="98.8">R13</text>
<text x="38.9" y="105.3">100K</text>
<text x="45.3" y="107.5">J1</text>
<text x="71.2" y="105.3">100K</text>
<text x="28.1" y="118.3">R14</text>
<text x="30.2" y="118.3">22R</text>
<text x="45.3" y="126.9">TF-SOCKET</text>
</g>
<g font-size="1.9" fill="#f00">
<text x="196.9" y="22.2">ND[0..7]</text>
<text x="205.5" y="22.2">[1,2]</text>
<text x="198.4" y="28.4">NCLE [1]</text>
<text x="197.8" y="34.9">NBUSY0</text>
<text x="198.4" y="32.8">NCS0 [1]</text>
<text x="198.6" y="30.6">NALE [1]</text>
<text x="206.8" y="34.9">[1]</text>
<text x="82.5" y="37.3">ND[0..7]</text>
<text x="91.1" y="37.3">[1,2]</text>
<text x="198.8" y="37.1">NWR [1]</text>
<text x="199.5" y="39.2">NRE [1]</text>
<text x="197.1" y="47.9">SF_DO [1]</text>
<text x="197.3" y="45.7">SF_CS [1]</text>
<text x="196.5" y="50">NCS1 [1]</text>
<text x="196.5" y="52.2">SF_CLK [1]</text>
<text x="196.5" y="54.4">SF_DI [1]</text>
<text x="197.8" y="65.2">SD_D2 [1]</text>
<text x="197.8" y="60.8">SD_D0 [1]</text>
<text x="197.8" y="63">SD_D1 [1]</text>
<text x="197.8" y="67.3">SD_D3 [1]</text>
<text x="198" y="71.6">SD_CMD [1]</text>
<text x="196.5" y="75.9">SD_CD</text>
<text x="198.6" y="73.8">SD_CLK [1]</text>
<text x="204.3" y="75.9">[1]</text>
</g>
<g font-size="1.6">
<text x="22.6" y="1.6">5</text>
<text x="63.7" y="1.6">4</text>
<text x="104.7" y="1.6">3</text>
<text x="145.7" y="1.6">2</text>
<text x="186.7" y="1.6">1</text>
<text x=".5" y="22.4">D</text>
<text x="207.8" y="22.4">D</text>
<text x=".5" y="60.2">C</text>
<text x="207.8" y="60.2">C</text>
<text x=".5" y="98">B</text>
<text x="207.8" y="98">B</text>
<text x=".5" y="135.8">A</text>
<text x="207.8" y="135.8">A</text>
<text x="22.6" y="154.9">5</text>
<text x="63.7" y="154.9">4</text>
<text x="104.7" y="154.9">3</text>
<text x="145.7" y="154.9">2</text>
<text x="186.7" y="154.9">1</text>
</g>
</svg>
